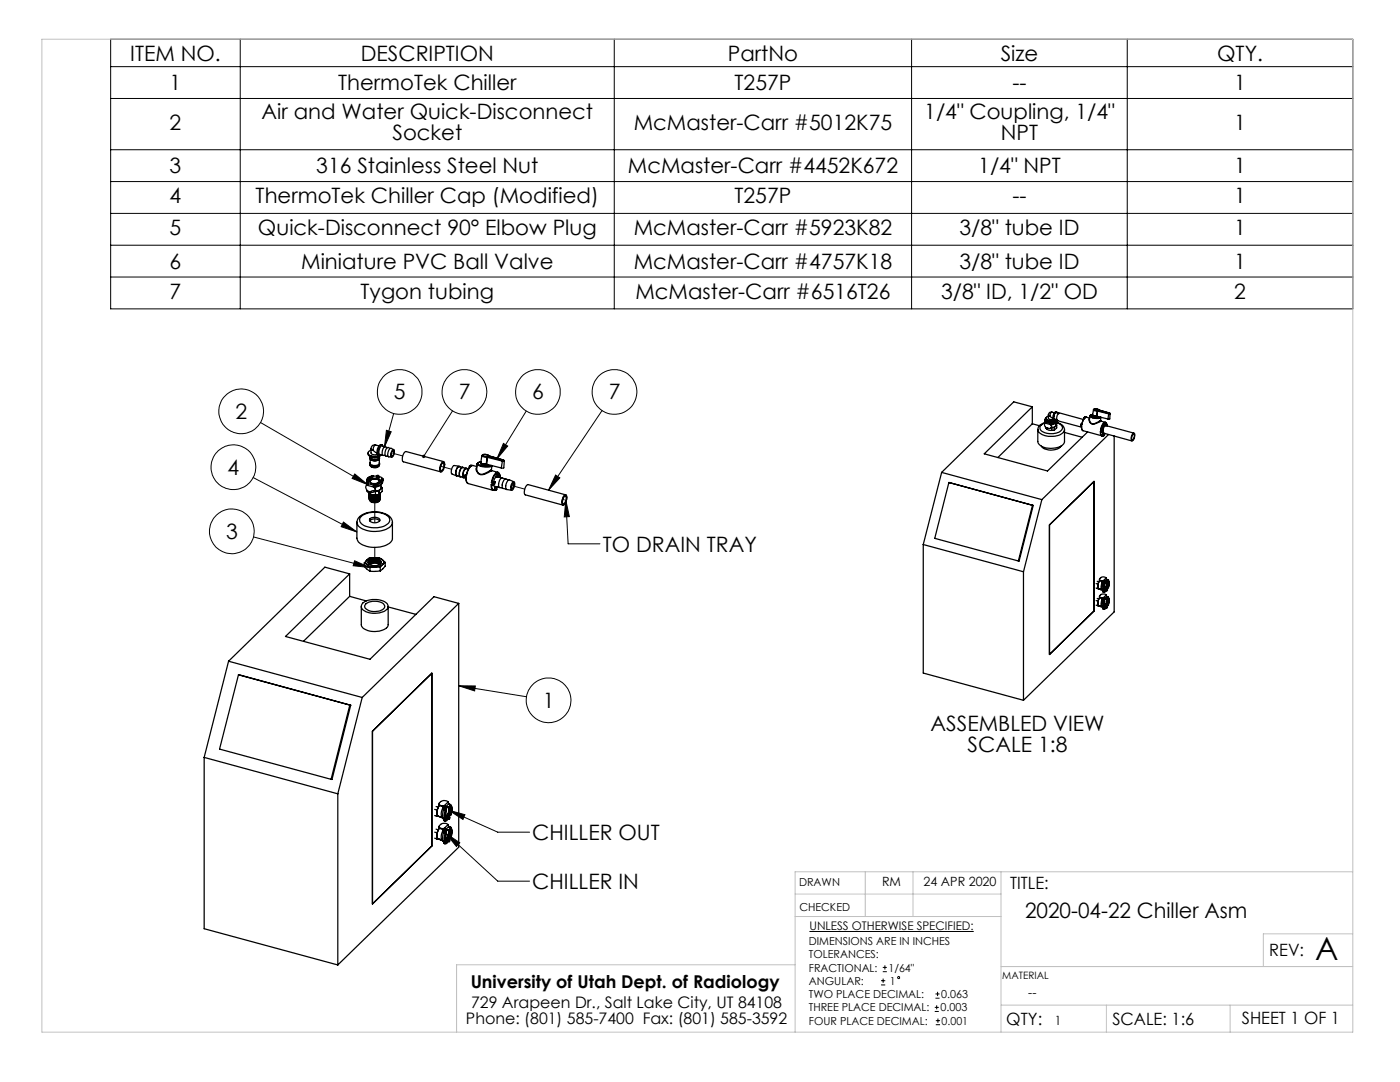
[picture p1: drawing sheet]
<svg xmlns="http://www.w3.org/2000/svg" width="279mm" height="216mm" viewBox="0 0 279 216" stroke-linecap="round" stroke-linejoin="round" font-family="sans-serif">
<g fill="none" stroke="#000" stroke-width=".2">
<path d="M22.1 7.8h247.9v53.8h-247.9zM22.1 19.6h247.9M22.1 13.3h247.9M47.9 7.8v53.8M122.6 7.8v53.8M181.9 7.8v53.8M225 7.8v53.8M22.1 29.9h247.9M22.1 36.2h247.9M22.1 42.6h247.9M22.1 48.9h247.9M22.1 55.3h247.9"/>
<path d="M50.5 95.3l20.7 10.9M52 84.3l21.4 12.4M70.8 94.6l2.6 2.1-3.1-1.2zM77.1 85.9l1 .2-1.4 3.1zM78.6 82.5l-1.9 6.7M90.3 82l-5.7 9.1M100.5 88.5l.8 .5-2.1 2.6zM105 82l-5.8 9.6M110.9 94.8l.8 .6-2.2 2.4zM112.9 99.8l.5 8.7h6.3M112.9 99.8l.7 3.3-1 .1zM120.2 81.9l-10.7 15.9"/>
<path d="M50.6 107.1l23.2 6.1M68.5 104.2l2.7 2-3.1-1.1zM70.8 111.9l3 1.3-3.3-.3zM91.5 136.8l3.4 .1-.2 1zM91.5 136.8l13.6 2.2M89 166.3l10.3 9.5h6.4M89 166.3l2.8 1.9-.7 .7zM89.6 161.7l9.7 4.4h6.4M89.6 161.7l3.2 .9-.4 .9zM161.5 185.9h32.8M175.8 196.5h.9M175.8 195.7h.9"/>
<path d="M176.2 193.9h.8M176.2 193h.8M176.2 195.3v.8M176.6 192.6v.9M186.7 199.2h.8M186.7 198.3h.8M187.1 197.9v.9M186.5 201.8h.9M186.5 201h.9M186.8 204.5h.8M186.8 203.7h.8M186.9 200.6v.8"/>
<path d="M187.2 203.2v.9"/>
<circle cx="79.8" cy="78.2" r="4.5"/>
<circle cx="92.7" cy="78.2" r="4.5"/>
<circle cx="107.4" cy="78.2" r="4.5"/>
<circle cx="122.6" cy="78.2" r="4.5"/>
<circle cx="46.6" cy="93.2" r="4.5"/>
<circle cx="48.1" cy="82.1" r="4.5"/>
<circle cx="46.3" cy="106" r="4.5"/>
<circle cx="109.5" cy="139.7" r="4.5"/>
<circle cx="179.4" cy="195.1" r=".21"/>
</g>
<g fill="none" stroke="#c0c0c0" stroke-width=".2">
<path d="M8.4 7.8h261.6v198.2h-261.6zM158.7 178.4h41.1M172.7 174v8.9M182.2 174v8.9M199.8 174v32M270 174h-111.3v32M158.7 182.9h41.1M158.7 192.5h-67.6v13.5M199.8 192.9h70.2M270 186.3h-17.9v6.6M199.8 200.6h70.2M220.8 200.6v5.4"/>
<path d="M245.5 200.6v5.4"/>
</g>
<path d="M68.5 104.2l2.7 2-3.1-1.1zM70.8 111.9l3 1.3-3.3-.3zM91.5 136.8l3.4 .1-.2 1zM70.8 94.6l2.6 2.1-3.1-1.2zM100.5 88.5l.8 .5-2.1 2.6zM84.3 90.8v.5l.3-.2-.2 .2a.34 .34 0 0 0 .5 0 .34 .34 0 0 0-.1-.5 .34 .34 0 0 0-.5 0zM77.1 85.9l1 .2-1.4 3.1zM110.9 94.8l.8 .6-2.2 2.4zM112.9 99.8l.7 3.3-1 .1zM89.6 161.7l3.2 .9-.4 .9zM89 166.3l2.8 1.9-.7 .7z" fill="#000"/>
<g fill="none" stroke="#000" stroke-width=".25">
<path d="M73.2 96.8a1.03 1.03 0 0 0 .3 1.3 1.03 1.03 0 0 0 1.3-.1l.1-.4-.2-.4M73.2 96.8l1.5 .4M73.2 96.2h.1M73.2 96.1v.2M73.2 96.2l.3 .3M73.2 96.3l.3 .2M73.2 96.3h.1M73.3 96.3h.1M73.3 97.9a1.53 1.53 0 0 0 1.6 .8M73.3 96.3l.1 .3M73.3 96.2h.1M73.3 96.1l-.1-.3v.5"/>
<path d="M73.3 96.1v.1M73.3 95.9v.2M73.4 96.7l-.3 .1M73.4 90.4a1.03 1.03 0 0 0 1.3 .9l1-.2 .4-.4M73.5 96.5l-.3 .3M73.5 96.5l1.1 .3M73.6 98.1l.1 .4M73.7 98.5a1.46 1.46 0 0 0 2.2 0 1.32 1.32 0 0 1-2.2 .1v-.1M73.7 98.4a1.49 1.49 0 0 0 2.1 .1M73.7 98.6v.1M73.7 99v.1M73.7 99.4h.1"/>
<path d="M73.7 99.6v.1M73.8 98.5l.5 .2h.8M73.8 91a1.45 1.45 0 0 0 2 0M73.8 91.3a.92 .92 0 0 0 1.4 .6l.5-.3v-.3M73.8 98.5a1.2 1.2 0 0 0 2 0 1.01 1.01 0 0 0-1.4-.6 .61 .61 0 0 0-.6 .5l.5 .4 1.1-.1M73.9 92.3a.71 .71 0 0 0 .2 .8 .71 .71 0 0 0 .8 0 .63 .63 0 0 0 .7-.1 .63 .63 0 0 0 .1-.7M73.9 92.8a1.04 1.04 0 0 0 1.8 0 1.24 1.24 0 0 1-1.8 .1M73.9 91.6v.8a1.15 1.15 0 0 0 1.8 0v-.8M73.9 95.8l-.1 .1a1.06 1.06 0 0 0 1.5 .5M73.9 95.9l-.1 .2M73.9 95.8v.1M73.9 91.2l-.1 .1a.94 .94 0 0 0 1.4 .5l.5-.3v-.3"/>
<path d="M73.9 95.7v.1M74 91.2a.88 .88 0 0 0 1.5 .3l.1-.3M74 91.8a1.53 1.53 0 0 0 1.6 0M74 89.8a.59 .59 0 0 0-.5 .7 .59 .59 0 0 0 .7 .5 2 2 0 0 0 1.8-.3M74 89.5v.9a.89 .89 0 0 0 1.3 .2M74 89.5l.4 .3M74.3 95h.2M74.3 95a.82 .82 0 0 0-1 .9M74.3 95l-1 .9M74.3 95a1.19 1.19 0 0 0-1.1 .7M74.4 89.8l.8 .5M74.5 95l-1.2 1.2"/>
<path d="M74.5 97a.68 .68 0 0 1 .2 1.1M74.5 97l.2 .2M74.6 96.8l-.1 .2M74.7 96.9l-.1 .1M74.7 96.8h-.1M74.7 96.8v.1M74.7 96.9h.6M74.8 98h.1M74.8 96.9v.3M74.9 98v.7M75 88.8a.7 .7 0 0 0-1 .7M75 88.8l-.4 .4-.2 .6"/>
<path d="M75 88.8l.6 .2M75 95.5h-.6l-.5 .2M75 95.6h-.6l-.5 .2M75 95.5v.1M75.1 96.6v.1h.3M75.2 94.9h.4l-.2 .1zM75.2 94.9l.1 .3h.3v-.3M75.2 95h-.7M75.2 95.3v.1M75.2 95.3l-.2 .2M75.2 95.4l-.2 .2M75.3 96.9l-.5 .3"/>
<path d="M75.3 95.2v.3h.2v-.3M75.3 95.3h-.1M75.3 95.4h-.1M75.3 96.7v.2M75.3 96.7l-.6 .1M75.3 96.4l-.2 .2M75.3 96.8h.1M75.4 96.7v.1M75.4 96.7h-.1M75.4 96.8l-.1 .1M75.4 95.5l.4 .5M75.4 95.5l.3 .5"/>
<path d="M75.5 95.3l.1 .1M75.5 95.3h.1M75.6 95l.6 .3 .2 .3M75.6 95.3v.1M75.6 95.2v.1M75.6 95.4l-.2 .1M75.6 92.9a1.55 1.55 0 0 1-1.6 .1M75.6 98v.7M75.6 98h-.7M75.6 98.7h-.7M75.7 96a1.18 1.18 0 0 0-1.9 .1l.2 .2M75.8 99a.99 .99 0 0 1-1.3 .7 .68 .68 0 0 1-.8-.6"/>
<path d="M75.8 99.6a1.14 1.14 0 0 1-2 .2M75.8 99a1.33 1.33 0 0 1-2.1 .1M75.8 99.2a1.24 1.24 0 0 1-1.8 .4l-.3-.4M75.8 99.6a1.3 1.3 0 0 1-2.1 .1M75.8 99.4a1.2 1.2 0 0 1-2.1 .2M75.8 99.2v.1a1.13 1.13 0 0 1-1.4 .6 .59 .59 0 0 1-.7-.6M75.8 98.8l.1 .1a1.36 1.36 0 0 1-2.2 .2v-.1M75.8 99.5v.1M75.9 90.7h.1M75.9 98.5a1.31 1.31 0 0 1-2.2 .2M75.9 98.8a1.34 1.34 0 0 1-2.2 0M75.9 99.3l-.1 .1a1.34 1.34 0 0 1-2.1 0"/>
<path d="M75.9 98.6a1.36 1.36 0 0 1-2.2 .3v-.2M75.9 98.7h.1M75.9 98.9v.1M75.9 99.1v.1M75.9 90.7l-.2 .1a1.35 1.35 0 0 1 .2-1.9l.3-.1 .2 .2-.2-.2a1.61 1.61 0 0 0-.6 2l.3-.1M76.1 96.7v.6a1.16 1.16 0 0 1-1.3 .7M76.1 97.1l.2 .2M76.2 95.5l.1 .3M76.2 88.8l-.2-.1a1.49 1.49 0 0 0-.5 2.1h.1M76.2 95.5a.82 .82 0 0 1-.9 .9M76.2 95.5l-.9 .9M76.2 96.5l-.6 .5-.8 .2"/>
<path d="M76.3 97.3l-.7 .7M76.3 97.3v.7l-.7 .7M76.4 95.8l-.5 .6-.8 .2M76.4 95.6a1.1 1.1 0 0 1-1.1 1.3M76.4 95.6l-.1 .1M76.7 89.2l-.4-.2a1.21 1.21 0 0 0-.6 1.6l.6 .1M77.3 89.3l-.4-.2a1.19 1.19 0 0 0-.4 1.8h.4M77.9 89.5l-.4-.2a1.2 1.2 0 0 0-.5 1.7l.4 .1M78.3 90l.1-.1a.51 .51 0 0 1 .3 .5 .51 .51 0 0 1-.2 .4l-.2 .2a.64 .64 0 0 1 0-1zM78.4 89.8l.1-.1a.8 .8 0 0 1 0 1.3l-.3 .2a.68 .68 0 0 1 0-1.1zM78.6 89.7l-.5-.2a1.21 1.21 0 0 0-.5 1.7h.6M88.3 92.2l.1-.1a.9 .9 0 0 1 .2 1.3l-.2 .4-.3 .4a.8 .8 0 0 1-.2-1.3z"/>
<path d="M88.3 92.4h.1a1.08 1.08 0 0 1-.3 1.5 1.23 1.23 0 0 1 .2-1.5zM88.5 92.1l-7.5-2a1.52 1.52 0 0 0-.5 2l7.5 2.1M91.6 93l-.9-.1a1.34 1.34 0 0 0-.5 1.7l.9 .4M91.8 93.1h-.1a1.32 1.32 0 0 0-.6 1.8h.2M92.4 93.2l-.8-.1a1.35 1.35 0 0 0-.5 1.8l.7 .2M92.5 93.3h-.1a.98 .98 0 0 0-.7 1.2v.6h.3M92.8 94.8l.1 .4M92.8 94.8l.1 .1M92.9 95.2l.1 .1 .1 .8 .3 .4 5 1.3M92.9 94.9v.3M92.9 94.9h.2M93 95.3a1.01 1.01 0 0 0 .4 1.1"/>
<path d="M93.1 94.9h.1M93.1 93.4l-.8-.1a1.38 1.38 0 0 0-.4 1.8l.6 .3M93.1 94.7l-.3 .1M93.2 93.5a.62 .62 0 0 0-.8 .8v.8l.3 .2M93.5 93.6l-.5-.1a1.38 1.38 0 0 0-.4 1.7l.4 .2M93.8 93h-.1l-.1 .4M93.8 93h.2M94 93a3.2 3.2 0 0 0-1 1.9M94 92.9l-.3 .1M94 93a3.3 3.3 0 0 0-.9 1.9M94 92.9l-.2 .1M94 92.9h.4"/>
<path d="M94.2 92.9h.2M94.4 92.9l.8 .2M95.1 93.2a1.14 1.14 0 0 0 .4 1.4 1.14 1.14 0 0 0 1.4-.1l1-.4M95.1 93.4v.1a1.12 1.12 0 0 0 .7 1.1 1.12 1.12 0 0 0 1.2-.3l.8-.4M95.2 92.5a2.22 2.22 0 0 0 2.3 .7l.4-.1 .3-.2-.1 .9M95.2 92.5h.1M95.2 92.5l-.1 1M95.4 92.4l.6-.3-.6 .3a1.54 1.54 0 0 0 1.7 .7l.9-.2M95.4 92.4l-.2 .1M96 92.3v.3l.4 .2M96 92.3l.2 .2 .8 .1M96.2 90.9a1.01 1.01 0 0 1 1.4 0"/>
<path d="M96.4 92.8l.2 .1M96.5 92.6l.1 .1M96.5 92.6h.7M96.5 92.6l-.1 .2M96.6 92.9l.3 .1M96.6 92.7h.3M96.6 92.7v.2M96.9 93h.3M96.9 92.7h.4M96.9 92.7v.3M97 92.6h.1M97.1 92.6l2.9 .8"/>
<path d="M97.2 91.1h.2M97.2 91.1v.1M97.2 91.2l.1 .1M97.2 91.2l-.8-.1-.2-.2-.2 1.4M97.2 91.2l-.2 1.4M97.3 92.7l-.1 .3M97.3 92.7l.1 .2M97.3 91.3l3 .7M97.3 91.3l-.2 1.3M97.4 91.1l-.1 .2M97.4 91.1l2.9 .8M97.4 92.9h.1"/>
<path d="M97.4 92.9l-.2 .1M97.4 92.7v.2M97.5 92.7l-.1 .1M97.5 90.9l.1 .1M97.5 90.9l-.7-.2-.5 .1 .9 .3M97.5 90.9h.1M97.6 90.9v.1M97.6 91l2.9 .8M97.8 93.9l.1 .2M97.9 94.1l.3-.2 1.2 .4M98.1 93.8l.1 .1M98.1 96.3h.1"/>
<path d="M98.1 93.8l-.3 .1M98.1 96.7a.71 .71 0 0 0 .6 1.1M98.2 96.7h.2M98.2 96.7h-.2v.2l.1 .7 .3 .2M98.2 96.3v.4M98.2 96.3h.3M98.3 97.8h.3M98.5 96.3l-.1 .4M98.5 96.7l.2 .3 .9 .2M98.5 96.1l-.3 .2M98.5 96.1l.3 .1M98.7 97.8l.1 .1 .1-.1"/>
<path d="M98.7 97v.8M98.8 96.2l-.1 .4-.3 .1M98.8 96.2l-.3 .1M99 94.4a3 3 0 0 0-.9 1.9M99 94.4h.1M99 95.1l-.5 1M99 94.4h.2M99 95.1l.2 .1M99 97.1l-.1 .7M99.1 94.4a3.4 3.4 0 0 0-.9 1.9M99.1 94.4l-.1 .7M99.1 97.8l-.3 .1"/>
<path d="M99.1 97.6l-.2 .2M99.1 97.6v.2M99.2 97.3l.1-.1-.1 .1M99.2 94.4l.1 .2M99.2 97.1l-.1 .5M99.3 94.6l-.1 .6M99.4 94.3l.3 .3 .1 .7-.1-.5-.2-.4M99.4 94.3l-.2 .1M99.4 94.3l.1 .2M99.4 94.3h-.2h.2M99.4 95.1l-.2 .1M99.4 95.1l.6 .3"/>
<path d="M99.5 94.5l-.2 .1M99.5 94.5l-.1 .6M100.3 92l-.3 1.4M100.3 91.9v.1M100.5 91.8l.1 .2M100.5 91.8l-.2 .1M100.6 92l-.1 1.3-.5 .1M100.6 92h-.3M100.8 95.6l-.6-.2a1.44 1.44 0 0 0-.5 1.9l.6 .1M101.5 95.8l-.5-.2a1.35 1.35 0 0 0-.6 1.9l.6 .1M102.3 96.2l.2-.1a1.13 1.13 0 0 1-.4 1.7 1.36 1.36 0 0 1 .2-1.6zM102.3 96.5a.53 .53 0 0 1 .3 .5 .53 .53 0 0 1-.3 .4 .47 .47 0 0 1-.3-.4 .47 .47 0 0 1 .3-.4z"/>
<path d="M102.6 96.1l-.9-.4a1.41 1.41 0 0 0-.6 2l1 .1M112.6 99.1l.1-.1a1 1 0 0 1-.2 1.5h-.1a1.16 1.16 0 0 1 .2-1.4zM112.7 98.8l.1-.1a.96 .96 0 0 1 .2 1.4l-.4 .5-.3 .2a1.68 1.68 0 0 1 .4-2zM112.9 98.7l-7.5-2a1.53 1.53 0 0 0-.6 2l7.6 2.1M187.9 94.3l-3.6 14.4M187.9 94.3l20 5.4M189.4 96.3l16.8 4.6M189.4 96.3l-2.9 11.1 16.7 4.5M189.4 96.3h.1M206 81.2l-3.7-1-14.4 14.1M206 81.2l-9.6 9.4 12.7 3.4 8-7.8M206 84.6l-6.9 6.7"/>
<path d="M206 81.2v3.4M206 84.6l1.4 .3M207.8 89a2.75 2.75 0 0 0 3.9 0M207.9 99.7l-3.6 14.4M208.6 84.4a.75 .75 0 0 0 .3 1 .75 .75 0 0 0 .9-.2l-.1-.5M208.6 84.4l1.1 .3M208.6 83.9v.1M208.6 83.7l.1 .2M208.6 84.1l.2 .2a1.6 1.6 0 0 0-1.6 1.6 3.4 3.4 0 0 0 3.7 1.1 1.77 1.77 0 0 0 1.5-1.3v2.4a1.81 1.81 0 0 1-1.8 1.3 2.93 2.93 0 0 1-3.5-1.2v-2.5M208.6 83.9l.1 .1M208.6 83.9l.2 .3M208.7 84h.1"/>
<path d="M208.7 85.2l.2 .4M208.7 83.7v.2M208.7 84.3l-.1 .2M208.8 83.5a1.14 1.14 0 0 0 1.7 .4l.1-.1M208.8 83.6l-.1 .1M208.8 84.2l-.2 .2M208.8 83.4l-.1 .3M208.8 84.2l.9 .3M208.8 83.8l-.1 .2M208.9 83.3l-.3 .3v.5l.2 .1M208.9 83.8l-.2 .2M208.9 85.6l.4 .2 .6 .1"/>
<path d="M208.9 85.4v.2M209 83.9l.8 .3 .4-.1a1.08 1.08 0 0 1-1.2-.2zM209.2 84v.1M209.2 84.1h.1M209.2 83a.45 .45 0 0 0-.4 .5 .45 .45 0 0 0 .5 .4l.6 .1 .6-.2M209.2 82.8v.7a.79 .79 0 0 0 1 .1M209.2 82.8l.3 .2M209.5 83l.6 .4M209.6 84.6l.1 .1M209.6 84.6h.1M209.6 84.6l.3 .5-.2 .3M209.7 84.5l-.1 .1"/>
<path d="M209.7 84.4v.1M209.7 84.4h.4M209.8 85.3h.1M209.8 84.5v.2M209.9 85.3v.6M209.9 85.9h.5M209.9 82.2a.56 .56 0 0 0-.7 .6M209.9 82.2l-.2 .2-.2 .6M209.9 82.2l.5 .2M210 84.3h.2M210.1 84.5l-.3 .2M210.1 84.4v.1"/>
<path d="M210.2 84.1l-.2 .2M210.2 84.5h.1M210.2 84.3v.2M210.2 84.3l-.1 .1M210.2 84.4l-.5 .1M210.3 84l-.1 .1M210.4 85.3h-.5M210.4 85.3v.6M210.4 83.8l5.4 1.4M210.6 83.7h.3M210.7 84.2l-.1 .8-.8 .3M210.7 84.3a1.14 1.14 0 0 1 1.2 1.4 3.3 3.3 0 0 1-4.3 .1 .99 .99 0 0 1 1-1.4l.1-.1"/>
<path d="M210.7 83.9l-.5 .2M210.7 84.7l.2 .1M210.8 84.3a1.83 1.83 0 0 1 1.6 1.4M210.9 82.2a.88 .88 0 0 0-.8 1.3l.3 .3M210.9 82.2a1.16 1.16 0 0 0-.5 1.6M210.9 84.2l-.5 .4-.6 .1M210.9 82.2l5.4 1.5M210.9 83.9l-.4 .3-.5 .1M210.9 84.8l-.5 .5M210.9 84.8v.6l-.5 .5M210.9 82.4l.3 .2M211 83.9h.1"/>
<path d="M211 83.9l-.3 .4-.6 .2M211 82.4l-.1-.1a.47 .47 0 0 0-.6 .6 .52 .52 0 0 0 .2 .8h.1M211.4 82.5a.89 .89 0 0 0-.4 1.3M212.4 86.3l3.5 .9M215.7 84.7v.3M215.7 84.7h.1M215.7 85l.2 .1v.7l.2 .1M215.8 84.7l-.1 .3M215.8 84.7l.1 .1M215.8 85.1a.75 .75 0 0 0 .3 .8M215.9 84.7v.1M215.9 84.6l-.2 .1"/>
<path d="M216.1 85.9l3.8 1M216.5 83.3l-.2 .3M216.5 83.3h.1M216.5 83.3l-.2 .3-.4 1.2M216.6 83.2l-.2 .1M216.6 83.3l-.3 .4-.4 1.1M216.6 83.2l-.1 .1M216.6 83.3l-.1 .1M216.6 83.2l.1 .1M216.7 83.3h.2M216.7 83.3l.8 .1M217.4 83.6v.2a.83 .83 0 0 0 .6 .7 .83 .83 0 0 0 .9-.2l.5-.3"/>
<path d="M217.5 83.5a.84 .84 0 0 0 .2 1 .84 .84 0 0 0 1.1 0l.7-.4M217.5 83l.6-.3-.5 .2a1.71 1.71 0 0 0 2 .3M217.5 83a2.01 2.01 0 0 0 2.2 .3l-.1 .6M217.5 83l-.1 .7M217.5 83h.1M218.1 82.8v.2l.3 .2M218.1 82.8l.3 .2h.5M218.2 81.8a.86 .86 0 0 1 1.1 0M218.2 81.8l.3 .2h.5M218.2 81.8l-.1 1M218.4 83.2l.1 .1M218.4 83l.1 .1"/>
<path d="M218.4 83l.5 .1M218.4 83v.2M218.5 83.3h.3M218.5 83.1h.3M218.5 83.1v.2M218.8 83.3h.2M218.8 83.1h.2M218.8 83.1v.2M218.9 83v.1M218.9 81.9h.2M218.9 81.9l.1 .1M218.9 83.1l2.2 .5"/>
<path d="M219 82h.1M219 82l-.1 1M219 83.1l.1 .2M219 82l2.3 .6M219 82l-.1 1.1M219 83.1v.2M219.1 81.9l-.1 .1M219.1 83.3h.1M219.1 81.9l2.2 .6M219.1 83.3h-.1M219.2 83.1l-.1 .1M219.2 81.8h.1"/>
<path d="M219.2 81.8l-.4-.2h-.4a.38 .38 0 0 0 .5 .3M219.3 81.8h.1M219.3 81.8l2.1 .6M219.4 84l.1 .1M219.6 83.9l.1 .1M219.6 85.8h.1M219.6 83.9l-.2 .1M219.6 85.8h.2M219.7 86.1a.54 .54 0 0 0 .4 .8M219.7 84l-.2 .1M219.7 84l.9 .3M219.7 86.1h.2"/>
<path d="M219.7 86.1h-.1v.4l.3 .4M219.8 85.8l-.1 .3M219.8 85.8h.2M219.8 86.9l.3 .1M220 85.8l-.1 .3M220 86.1l.2 .3M220 85.7l-.3 .1M220 85.7h.2M220.1 86.9l.1 .1 .1-.1M220.1 86l-.2 .1M220.1 86.4v.5M220.2 85.7l-.2 .1"/>
<path d="M220.3 84.3l-.3 .4-.4 1.1M220.3 84.3l.1 .1M220.3 84.9l-.3 .8M220.3 84.3l.2 .1M220.3 84.9l.2 .1M220.3 86.5v.4M220.4 84.4l-.5 .8-.2 .6M220.4 84.4l-.1 .5M220.4 86.8l-.2 .2M220.4 86.8l-.1 .1M220.5 84.4l.1 .1M220.5 86.5l-.1 .3"/>
<path d="M220.5 86.5h.1M220.6 84.5l-.1 .5M220.6 84.3l-.1 .1M220.6 84.3l.1 .2M220.6 84.3h-.1h.1M220.6 84.3h.1M220.7 84.3l.2 .7-.2-.7M220.7 84.5h-.1M220.7 84.9a1.16 1.16 0 0 0-.4 1.5l5.6 1.6M220.7 84.9l5.6 1.5M220.7 84.5v.4M221.2 86.7l-13.3 13"/>
<path d="M221.3 82.6l-.2 1M221.3 82.5v.1M221.4 82.4l-.1 .1M221.4 82.4l.1 .2M221.4 82.4h.1M221.5 82.6v1h-.4M221.5 82.6h-.2M222.4 87v35.1l-18.1 17.6M226 86.6l.2-.1a.44 .44 0 0 1 .3 .3 .44 .44 0 0 1-.1 .4 .52 .52 0 0 1-.6 .7 1.44 1.44 0 0 1 .2-1.3zM226.1 86.7l.1-.1a.7 .7 0 0 1-.3 1.2l-.1-.5zM69.8 114.5l-5-1.3-19.2 18.7M69.8 114.5l-12.8 12.5 16.8 4.6 12.8-12.5 4.9 1.3"/>
<path d="M69.8 119l-9.2 9M69.8 114.5v4.5M69.8 119l3.3 .9M71.2 104.2a2.47 2.47 0 0 1 2.5-2 4.5 4.5 0 0 1 4.4 1.3l.2 .7M71.2 104.2v3.2a1.75 1.75 0 0 0 1.5 1.5 5.2 5.2 0 0 0 5.4-.9l.2-.4v-3.4M71.2 104.2a1.75 1.75 0 0 0 1.5 1.5 5.2 5.2 0 0 0 5.4-.9l.2-.6M72.3 102.8a4.8 4.8 0 0 1 5.2 .3 1.13 1.13 0 0 1-.7 1.8 5 5 0 0 1-4.7-.4 .99 .99 0 0 1 .2-1.7zM72.7 112.3v.8l1.1 .9M72.7 112.3l.6 .4M73.2 111.8a.55 .55 0 0 0 .1 .9M73.2 111.8l-.5 .5M73.3 112.7a2.29 2.29 0 0 0 1.6 .4"/>
<path d="M73.3 112.7l.5 .5M73.6 112.5l-.1-.3a.9 .9 0 0 1 1.1-.6 1.33 1.33 0 0 1 1.4 .7l-.3 .4M73.6 111.9a1.74 1.74 0 0 1 2.5 .2 1.52 1.52 0 0 1-2.2 .6l-.4-.4zM73.7 112.4a1.44 1.44 0 0 1 2.2 .1M73.7 112.5a1.44 1.44 0 0 1 2.2 0M73.7 112.6a2.66 2.66 0 0 1 2.1 0M73.8 103.9a1.48 1.48 0 0 1 2 0M73.8 112.4h.1l-.2 .1zM73.8 112l-.2 .4 .3 .3M73.8 112a1.53 1.53 0 0 1 2.1 .4M73.8 112.4a2.34 2.34 0 0 1 2 .1M73.8 103.5a1.46 1.46 0 0 1 2 .3 1.27 1.27 0 0 1-2.1 0z"/>
<path d="M73.8 113.2v.8M73.9 112.4l.6-.3a1.57 1.57 0 0 1 1.3 .4h.1M73.9 112.4l-.1 .1M73.9 112.4l1-.2-1 .2M73.9 112.4h-.1M74.5 111.8a1.21 1.21 0 0 1 1.4 .7M74.5 111.8h-.1a.65 .65 0 0 0-.8 .7M74.5 111.8l-.7 .2M74.7 111.3a2.16 2.16 0 0 0-1.5 .5M74.7 111.3l.9 .1 .7 .3M74.7 111.3a1.41 1.41 0 0 0-1.5 .5M74.7 111.3a1.75 1.75 0 0 1 1.6 .4"/>
<path d="M74.9 113.1l1 .1M74.9 113.1l-1.1 .1M75.8 111.9a1.74 1.74 0 0 0-2.3 .3l.1 .3M75.9 113.9l-2.1 .1M75.9 113.2v.7M76.3 111.7a.55 .55 0 0 1 .1 .9M76.3 111.7l.6 .5M76.4 112.6a2.11 2.11 0 0 1-1.5 .5M76.4 112.6l-.5 .6M76.9 112.2l-.5 .4M76.9 112.2a1.51 1.51 0 0 1-1 1.7M184.3 108.7l20 5.4"/>
<path d="M184.3 108.7v25.6l20 5.4M204.3 114.1v25.6M206.2 100.9l-2.8 11.1-.2-.1M206.2 100.9l-.1-.1-2.9 11.1M209.4 104.7l8.9-8.6v25.8l-8.9 8.7zM218.8 119.8l.3 .1M218.8 116.5h.3M218.8 117.3l.3 .1M219 117.4l.3 .1M219 119.4l.3 .1M219 116l.3 .1M219.1 116.5v.9"/>
<path d="M219.1 119.9v1M219.1 117.4l.2 .1M219.3 116.1l.2-.3-.1 .1a1.28 1.28 0 0 0-.1 1.6l.6 .1M219.3 119.5l-.2 .4M219.3 116.1l-.2 .4M219.4 119a.5 .5 0 0 0 .8 .4l.1-.1M219.4 115.6a.5 .5 0 0 0 .8 .4h.1M219.4 117.5h-.1M219.5 119.2l-.1 .1a1.27 1.27 0 0 0-.1 1.6l.6 .1M219.5 119.2l-.2 .3M219.5 117.5l.1 .2M219.6 117.5v.2"/>
<path d="M219.6 117.7h.4M219.9 119.4l.4 .1M219.9 116h.4M220 119.6l.1 .3M220 119.6a1.38 1.38 0 0 0 .1 1.6M220 116.2l.1 .3M220 116.2a1.43 1.43 0 0 0 .1 1.7M220 119.6l.2 .1M220 116.2l.2 .1M220.1 119.9a1.4 1.4 0 0 0 0 1.4M220.1 116.5a1.45 1.45 0 0 0 0 1.4h.1M220.1 119.9h.1"/>
<path d="M220.1 116.5h.1M220.1 118.1l.2 .1M220.1 116.5l.1 .1M220.1 117.9h.1M220.1 117.9v.2M220.1 119.9l.1 .1M220.1 118.1h.1M220.2 119.3h.1M220.2 115.9h.1M220.2 117.9l.2 .1M220.2 116.5v.1M220.2 117.9v.2"/>
<path d="M220.2 119.9v.1M220.3 119.3v.2M220.3 116h.1M220.3 116v.1M220.3 119.5h.1M220.3 119.5l-.2 .4M220.3 116.1h.1M220.3 116.1l-.2 .4M220.3 119.3l.1 .2M220.3 115.9l.1 .1M220.3 115.9v.1M220.3 119.3h.1"/>
<path d="M220.4 119.8l-.1 .3a1.49 1.49 0 0 0 .1 1.3M220.4 119.8l.1 .3M220.4 119.8l-.2 .2M220.4 116.4l-.1 .3a1.49 1.49 0 0 0 .1 1.3M220.4 116.4l.1 .2M220.4 116.4l-.2 .2M220.4 116.4h.1M220.4 118h.1M220.4 116v.1M220.4 119.5h.1M220.4 119.5l-.2 .4M220.4 116.1l-.2 .4"/>
<path d="M220.5 117.5h.1M220.5 116.6l-.2 .6 .2 .7M220.5 117.9l-.1 .1M220.5 116.6v1.3M220.6 117.5v.4l.1-.1M220.6 117.5h.1M220.6 117.5l.2 .1M220.6 117.8h.1M220.6 119.6h.2l.1 .3M220.6 116.1l.2 .1 .1 .3M220.6 117.4v.1M220.6 117.4h.1"/>
<path d="M220.6 117.5l.1 .1M220.7 117.6h.1M220.7 117.4v.2M220.7 117.8h.1M220.7 117.8h-.1M220.7 117.8l.2 .1M220.8 118.7a.78 .78 0 0 0-1.3 .4l.3 .2h.4M220.8 118.7l.1 .3M220.8 119.5l.1 .3M220.8 115.3a.75 .75 0 0 0-.8-.2 .75 .75 0 0 0-.5 .6l.7 .2M220.8 115.3l.1 .3M220.8 116.1l.1 .3"/>
<path d="M220.8 118.7l-.6 .6M220.8 115.3l-.6 .6M220.8 117.8l-.3 .3h-.3M220.9 119.9l-.2 .6-.2 .4M220.9 119.9l-.3 .9M220.9 116.5l-.3 .9M220.9 116.5l-.2 .7-.2 .3h.1M220.9 119l-.5 .5M220.9 115.6v.1M220.9 116.4v.1M220.9 119l.2 .1M220.9 119.8v.1"/>
<path d="M220.9 119.8h.1M220.9 119.1h.2M220.9 119.9h.1M220.9 115.6l-.5 .4M220.9 115.7h.2M220.9 116.5h.1M220.9 116.4h.1M221 119.9l-.3 .9M221 119.8l-.1-.2-.2-.1-.3 .4M221 116.5l-.3 .9M221 116.4l-.1-.3h-.2l-.3 .4M221 117.6l-.1 .3z"/>
<path d="M221 116.4v.1M221 119.8v.1M221 117.6l-.2-.1-.1 .3M221.1 119.1v1.6M221.1 117.3h.1M221.1 115.7h.1M221.1 117.3l-.2 .3M221.1 115.7l.1 .2M221.1 115.7v1.6M221.1 119.1h.1M221.1 119.1l.1 .2M221.1 119.1a1.53 1.53 0 0 1 .1 1.5"/>
<path d="M221.1 115.7a1.33 1.33 0 0 1 .1 1.4M221.2 119.3l.1 .3-.1 .9M221.2 117.1l-.1 .2M221.2 115.9l.1 .3-.1 .9M221.2 117.1v.1M221.2 115.9v1.2M221.2 119.3v1.2M45.6 131.9l-4.9 19.2M45.6 131.9l26.7 7.3M47.6 134.7l22.4 6M47.6 134.7l22.2 6M47.6 134.7l-3.8 14.8 22.3 6"/>
<path d="M72.1 121v3.6a2.21 2.21 0 0 0 2.4 1.4 3.1 3.1 0 0 0 2.9-1.1l.1-3.9M72.3 139.2l-4.9 19.2M72.4 120.3a4.3 4.3 0 0 1 4.9 .1 .98 .98 0 0 1-.6 1.6 4 4 0 0 1-4.5-.6l-.1-.6zM73 120.5a3.1 3.1 0 0 1 3.6 .1l.1 .2a1.1 1.1 0 0 1-1.2 1.2 2.56 2.56 0 0 1-2.7-.8v-.3zM77.5 121.1l5.5 1.5M91.5 120.4l-19.2 18.8M91.5 120.4v48.7l-24.1 23.4M218.8 120.8l.3 .1M219 120.8l.3 .1M219.1 120.9h.2M219.3 120.9h.1M219.5 120.9l.1 .1"/>
<path d="M219.6 120.9v.1M219.6 121l.4 .1M220.1 121.3h.1M220.1 121.5l.1 .1M220.1 121.5l.2 .1M220.1 121.3v.2M220.2 121.3l.2 .1M220.4 121.4h.1M220.5 120.1l-.2 .5 .2 .7M220.5 121.3l-.1 .1M220.5 120.1v1.2M220.5 120.9h.1"/>
<path d="M220.6 120.9h.1M220.6 120.9l-.1 .1M220.6 120.9v.4l.1-.1M220.6 120.9l.2 .1M220.6 121.2h.1M220.6 121h.1M220.6 120.8h.1M220.6 120.8v.2M220.7 120.8l-.1 .2M220.7 121.1v.1M220.7 121.1l.2 .2M220.7 121.1h-.1v.1"/>
<path d="M220.8 121.2l-.4 .4-.2-.1v-.2M220.9 121l.2 .1-.2 .2zM221 121h-.2l-.1 .1M221.1 120.7h.1M221.1 120.7l-.2 .3M221.2 120.5l-.1 .2M40.7 151.1l26.7 7.3M40.7 151.1v34.2l26.7 7.2M67.4 158.4v34.1M69.8 140.7l-3.7 14.8M69.8 140.7h.2M70 140.7l-3.7 14.8h-.2"/>
<path d="M74.3 145.9l11.9-11.6v34.5l-11.9 11.6zM86.7 166.1l.5 .1M86.7 167.3l.5 .1M86.7 161.5l.5 .1M86.7 162.7l.8 .2M87 167.3l.5 .2M87 165.5l.5 .1M87 160.9l.5 .1M87.2 167.4l.3 .1M87.2 161.6v1.2l.3 .1M87.2 166.2v1.2M87.5 162.9h.1"/>
<path d="M87.5 162.9l.8 .2M87.5 165.6l-.3 .6M87.5 161l-.3 .6M87.6 167.4l-.1 .1M87.6 164.9a.77 .77 0 0 0 1.3 .4M87.6 160.4a.8 .8 0 0 0 1.3 .4M87.7 165.2a2.3 2.3 0 0 0-.3 2.1l.9 .3M87.7 165.2l-.2 .4M87.7 160.7a2.35 2.35 0 0 0-.3 2.1l.1 .1M87.7 160.7l-.2 .3M87.7 167.5l.2 .1M87.7 162.9l.2 .2"/>
<path d="M87.9 167.5v.1M87.9 163v.1M87.9 167.6l.4 .1M87.9 163.1l.4 .1M88.3 165.5h.5M88.3 160.9l.2 .1h.3M88.4 165.8l.1 .3M88.4 165.8a1.75 1.75 0 0 0 .1 2.1M88.4 161.2l.1 .4M88.4 161.2a1.75 1.75 0 0 0 .1 2.2M88.4 165.8h.3M88.4 161.2l.3 .1"/>
<path d="M88.5 166.1a2.1 2.1 0 0 0 .1 1.9M88.5 161.6a2.13 2.13 0 0 0 .1 1.9M88.5 166.1h.1M88.5 161.6h.1M88.6 166.2h.1M88.6 168.2l.2 .2M88.6 163.7l.2 .1M88.6 163.4h.1M88.6 161.6l.1 .1M88.6 163.4v.3M88.6 166.1v.1M88.6 166.1h.1"/>
<path d="M88.6 168.2l.1 .1M88.6 161.6h.1M88.6 163.7l.1 .1M88.6 163.4l.1 .1M88.6 165.3h.3M88.6 160.8h.3M88.7 163.5l.2 .1M88.7 161.6v.1M88.7 163.5v.3M88.7 166.1v.1M88.7 168v.3M88.8 165.4v.2"/>
<path d="M88.8 160.9h.1M88.8 165.6h.2M88.8 165.6l-.2 .5M88.8 160.9v.1M88.8 161l.2 .1M88.8 161l-.2 .6M88.9 165.3l.1 .2M88.9 160.8l.1 .2M88.9 166.1a1.98 1.98 0 0 0 0 2M88.9 166.1l.1 .2M88.9 166.1l-.1-.1-.1 .2M88.9 168.1l-.3-.1v.2"/>
<path d="M88.9 161.5a2.04 2.04 0 0 0 0 2.1M88.9 161.5l.1 .3M88.9 161.5h-.1l-.1 .2M89 161v.1M89 165.5v.1M89 165.6l-.3 .5M89 161.1l-.3 .5M89 166.3a1.97 1.97 0 0 0 0 1.7M89 168l-.1 .1M89 163h.1M89 161.8a1.97 1.97 0 0 0 0 1.6M89 163.4l-.1 .2"/>
<path d="M89 161.8v1.6M89 166.3v1.7M89 167.5h.1M89 162.9l.1 .1M89.1 167.5h.1M89.1 167.5h-.1M89.1 167.5l.1 .5 .1-.1M89.1 163.2l.1 .1M89.1 163l.1 .5 .1-.2M89.1 163h.1M89.1 167.5l.3 .1M89.1 163.2l.3 .1"/>
<path d="M89.1 163l.3 .1M89.2 163.3h.1M89.2 165.7h.3l.1 .4M89.2 167.5h.1M89.2 161.1h.1a.7 .7 0 0 1 .2 1.1l-.5 .7M89.2 167.3h.2M89.2 167.5l.2 .1M89.2 162.7v.3M89.2 167.3v.2M89.2 162.7l.2 .1M89.3 163.2v.1M89.3 167.8v.1"/>
<path d="M89.4 167.6h.1M89.4 162.8v.3M89.4 167.3v.3M89.4 167.8l.2 .2M89.4 167.8l-.3-.1 .2 .2M89.4 163.3l.2 .1M89.4 164.5a1.05 1.05 0 0 0-1.7 .6l.2 .2h.7M89.4 164.5l.1 .4M89.4 165.5l.2 .5M89.4 160a1.13 1.13 0 0 0-1.8 .4l.3 .3 .7 .1M89.4 160l.1 .4M89.4 161l.2 .5"/>
<path d="M89.4 164.5l-.8 .8M89.4 160l-.8 .8M89.5 167.9l-.5 .5-.3-.1M89.5 163.4l-.4 .4h-.4M89.5 164.9l-.5 .6M89.5 160.4l.3 .1M89.5 164.9v.1M89.5 165l.3 .1M89.5 160.4l-.5 .6M89.5 160.5h.3M89.6 166.1l-.1 .7-.5 .6M89.6 166.1l-.1 .7-.3 .5"/>
<path d="M89.6 161.6l-.1 .6-.3 .5M89.6 161.5v.1M89.6 166v.1M89.6 166h.1M89.6 166.1l.1 .1M89.6 161.5h.1M89.6 161.6h.1M89.7 166.2l-.3 1.1M89.7 166l-.2-.5-.5 .6M89.7 161.6l-.3 1.2M89.7 161.5l-.1-.4-.1-.1-.5 .6M89.7 161.5v.1"/>
<path d="M89.7 166v.2M89.7 167.6l-.2-.1-.1 .3M89.7 163.1l-.2-.1-.1 .3M89.8 165.1v2.1l.2-.2M89.8 165.1h.1M89.8 165.1v2.1l-.1 .4M89.8 162.7h.1M89.8 162.7l-.1 .3M89.8 160.5v2.2M89.9 165.1l.1 .2M89.9 165.1h.1M89.9 160.6h.1"/>
<path d="M90 165.2a1.71 1.71 0 0 1 0 1.8M90 160.6a1.71 1.71 0 0 1 0 1.8M90 165.3a1.97 1.97 0 0 1 0 1.7M90 162.4l-.2 .3M90 160.8l-.2-.3v2.2M90 160.8a1.97 1.97 0 0 1 0 1.6M90 167h.1M90 162.4v.1M90 160.8v1.6M90 165.3v1.7"/>
<circle cx="89.7" cy="167.7" r=".15"/>
<circle cx="89.7" cy="163.2" r=".16"/>
</g>
<path d="M78.1 90.7l.1-.5 .3-.3a.71 .71 0 0 1-.3 1.1l-.1-.3M78.4 90.4l2 .6M88 93l2.1 .6M102.1 96.9l2.6 .7M112.3 99.7l.3 .1M113.1 99.3a.36 .36 0 0 0-.2-.6 .36 .36 0 0 0-.4 .4 1.58 1.58 0 0 0-.1 1.7 1.38 1.38 0 0 0 .7-1.5M74.8 112.2v-3M74.8 104.3v-4" fill="none" stroke="#000" stroke-width=".2" stroke-dasharray="6.3 1.3 1.3 1.3 1.3 1.3"/>
<path d="M73.6 111.9a.65 .65 0 0 0 .1 .7 .65 .65 0 0 0 .7 .2 1.42 1.42 0 0 0 1.7-.7 1.78 1.78 0 0 0-2.5-.2" fill="none" stroke="#000" stroke-width=".2" stroke-dasharray="6.3 1.3 1.3 1.3 1.3 1.3" stroke-dashoffset="3.2"/>
<text font-size="6.3" x="262.5" y="191.5">A</text>
<g font-size="4.2">
<text x="26" y="12.1">ITEM NO.</text>
<text x="33.9" y="18">1</text>
<text x="67.5" y="18">ThermoTek Chiller</text>
<text x="72" y="12.1">DESCRIPTION</text>
<text x="145.3" y="12.1">PartNo</text>
<text x="146.6" y="18">T257P</text>
<text x="199.7" y="12.1">Size</text>
<text x="202.1" y="18">--</text>
<text x="242.9" y="12.1">QTY.</text>
<text x="246.3" y="18">1</text>
<text x="52.2" y="23.8">Air and Water Quick-Disconnect</text>
<text x="184.5" y="23.8">1/4&quot; Coupling, 1/4&quot;</text>
<text x="33.9" y="25.9">2</text>
<text x="78.3" y="27.9">Socket</text>
<text x="126.5" y="25.9">McMaster-Carr #5012K75</text>
<text x="199.8" y="28">NPT</text>
<text x="246.3" y="25.9">1</text>
<text x="33.9" y="34.6">3</text>
<text x="63.1" y="34.6">316 Stainless Steel Nut</text>
<text x="125.3" y="34.6">McMaster-Carr #4452K672</text>
<text x="195.2" y="34.6">1/4&quot; NPT</text>
<text x="246.3" y="34.6">1</text>
<text x="33.9" y="40.5">4</text>
<text x="51" y="40.5">ThermoTek Chiller Cap (Modified)</text>
<text x="146.6" y="40.5">T257P</text>
<text x="202.1" y="40.5">--</text>
<text x="246.3" y="40.5">1</text>
<text x="33.9" y="46.9">5</text>
<text x="51.5" y="46.9">Quick-Disconnect 90° Elbow Plug</text>
<text x="126.5" y="46.9">McMaster-Carr #5923K82</text>
<text x="191.5" y="46.9">3/8&quot; tube ID</text>
<text x="246.3" y="46.9">1</text>
<text x="33.9" y="53.6">6</text>
<text x="60.1" y="53.6">Miniature PVC Ball Valve</text>
<text x="126.5" y="53.6">McMaster-Carr #4757K18</text>
<text x="191.5" y="53.6">3/8&quot; tube ID</text>
<text x="246.3" y="53.6">1</text>
<text x="33.9" y="59.6">7</text>
<text x="72" y="59.6">Tygon tubing</text>
<text x="126.8" y="59.6">McMaster-Carr #6516T26</text>
<text x="187.8" y="59.6">3/8&quot; ID, 1/2&quot; OD</text>
<text x="246.3" y="59.6">2</text>
<text x="47" y="83.6">2</text>
<text x="78.6" y="79.7">5</text>
<text x="91.5" y="79.7">7</text>
<text x="106.2" y="79.7">6</text>
<text x="121.5" y="79.7">7</text>
<text x="45.4" y="94.7">4</text>
<text x="45.1" y="107.5">3</text>
<text x="120.3" y="110.1">TO DRAIN TRAY</text>
<text x="108.3" y="141.2">1</text>
<text x="185.7" y="145.8">ASSEMBLED VIEW</text>
<text x="193.1" y="150">SCALE 1:8</text>
<text x="106.2" y="167.6">CHILLER OUT</text>
<text x="106.2" y="177.5">CHILLER IN</text>
<text x="204.6" y="183.1">2020-04-22 Chiller Asm</text>
</g>
<text font-size="3.5" x="93.9" y="197.1">University of Utah Dept. of Radiology</text>
<g font-size="3.4">
<text x="201.6" y="177.4">TITLE:</text>
<text x="253.3" y="190.8">REV:</text>
<text x="200.8" y="204.6">QTY:</text>
<text x="222" y="204.6">SCALE: 1:6</text>
<text x="247.8" y="204.4">SHEET 1 OF 1</text>
</g>
<g font-size="3.2">
<text x="94" y="201.1">729 Arapeen Dr., Salt Lake City, UT 84108</text>
<text x="93" y="204.2">Phone: (801) 585-7400 Fax: (801) 585-3592</text>
</g>
<g font-size="2.5">
<text x="176" y="176.9">RM</text>
<text x="184.3" y="176.9">24 APR 2020</text>
<text x="205.2" y="199">--</text>
<text x="210.5" y="204.5">1</text>
</g>
<text font-size="2.4" x="161.5" y="185.6">UNLESS OTHERWISE SPECIFIED:</text>
<g font-size="2.2">
<text x="159.5" y="176.9">DRAWN</text>
<text x="159.5" y="181.8">CHECKED</text>
<text x="161.4" y="188.6">DIMENSIONS ARE IN INCHES</text>
<text x="161.4" y="191.2">TOLERANCES:</text>
<text x="161.4" y="193.9">FRACTIONAL:</text>
<text x="161.4" y="196.5">ANGULAR:</text>
<text x="177.3" y="193.9">1/64&quot;</text>
<text x="177.6" y="196.5">1</text>
<text x="161.4" y="201.8">THREE PLACE DECIMAL:</text>
<text x="161.4" y="199.2">TWO PLACE DECIMAL:</text>
<text x="187.7" y="201.8">0.003</text>
<text x="187.8" y="199.2">0.063</text>
<text x="161.4" y="204.5">FOUR PLACE DECIMAL:</text>
<text x="187.9" y="204.5">0.001</text>
</g>
<text font-size="2" x="200" y="195.3">MATERIAL</text>
</svg>
